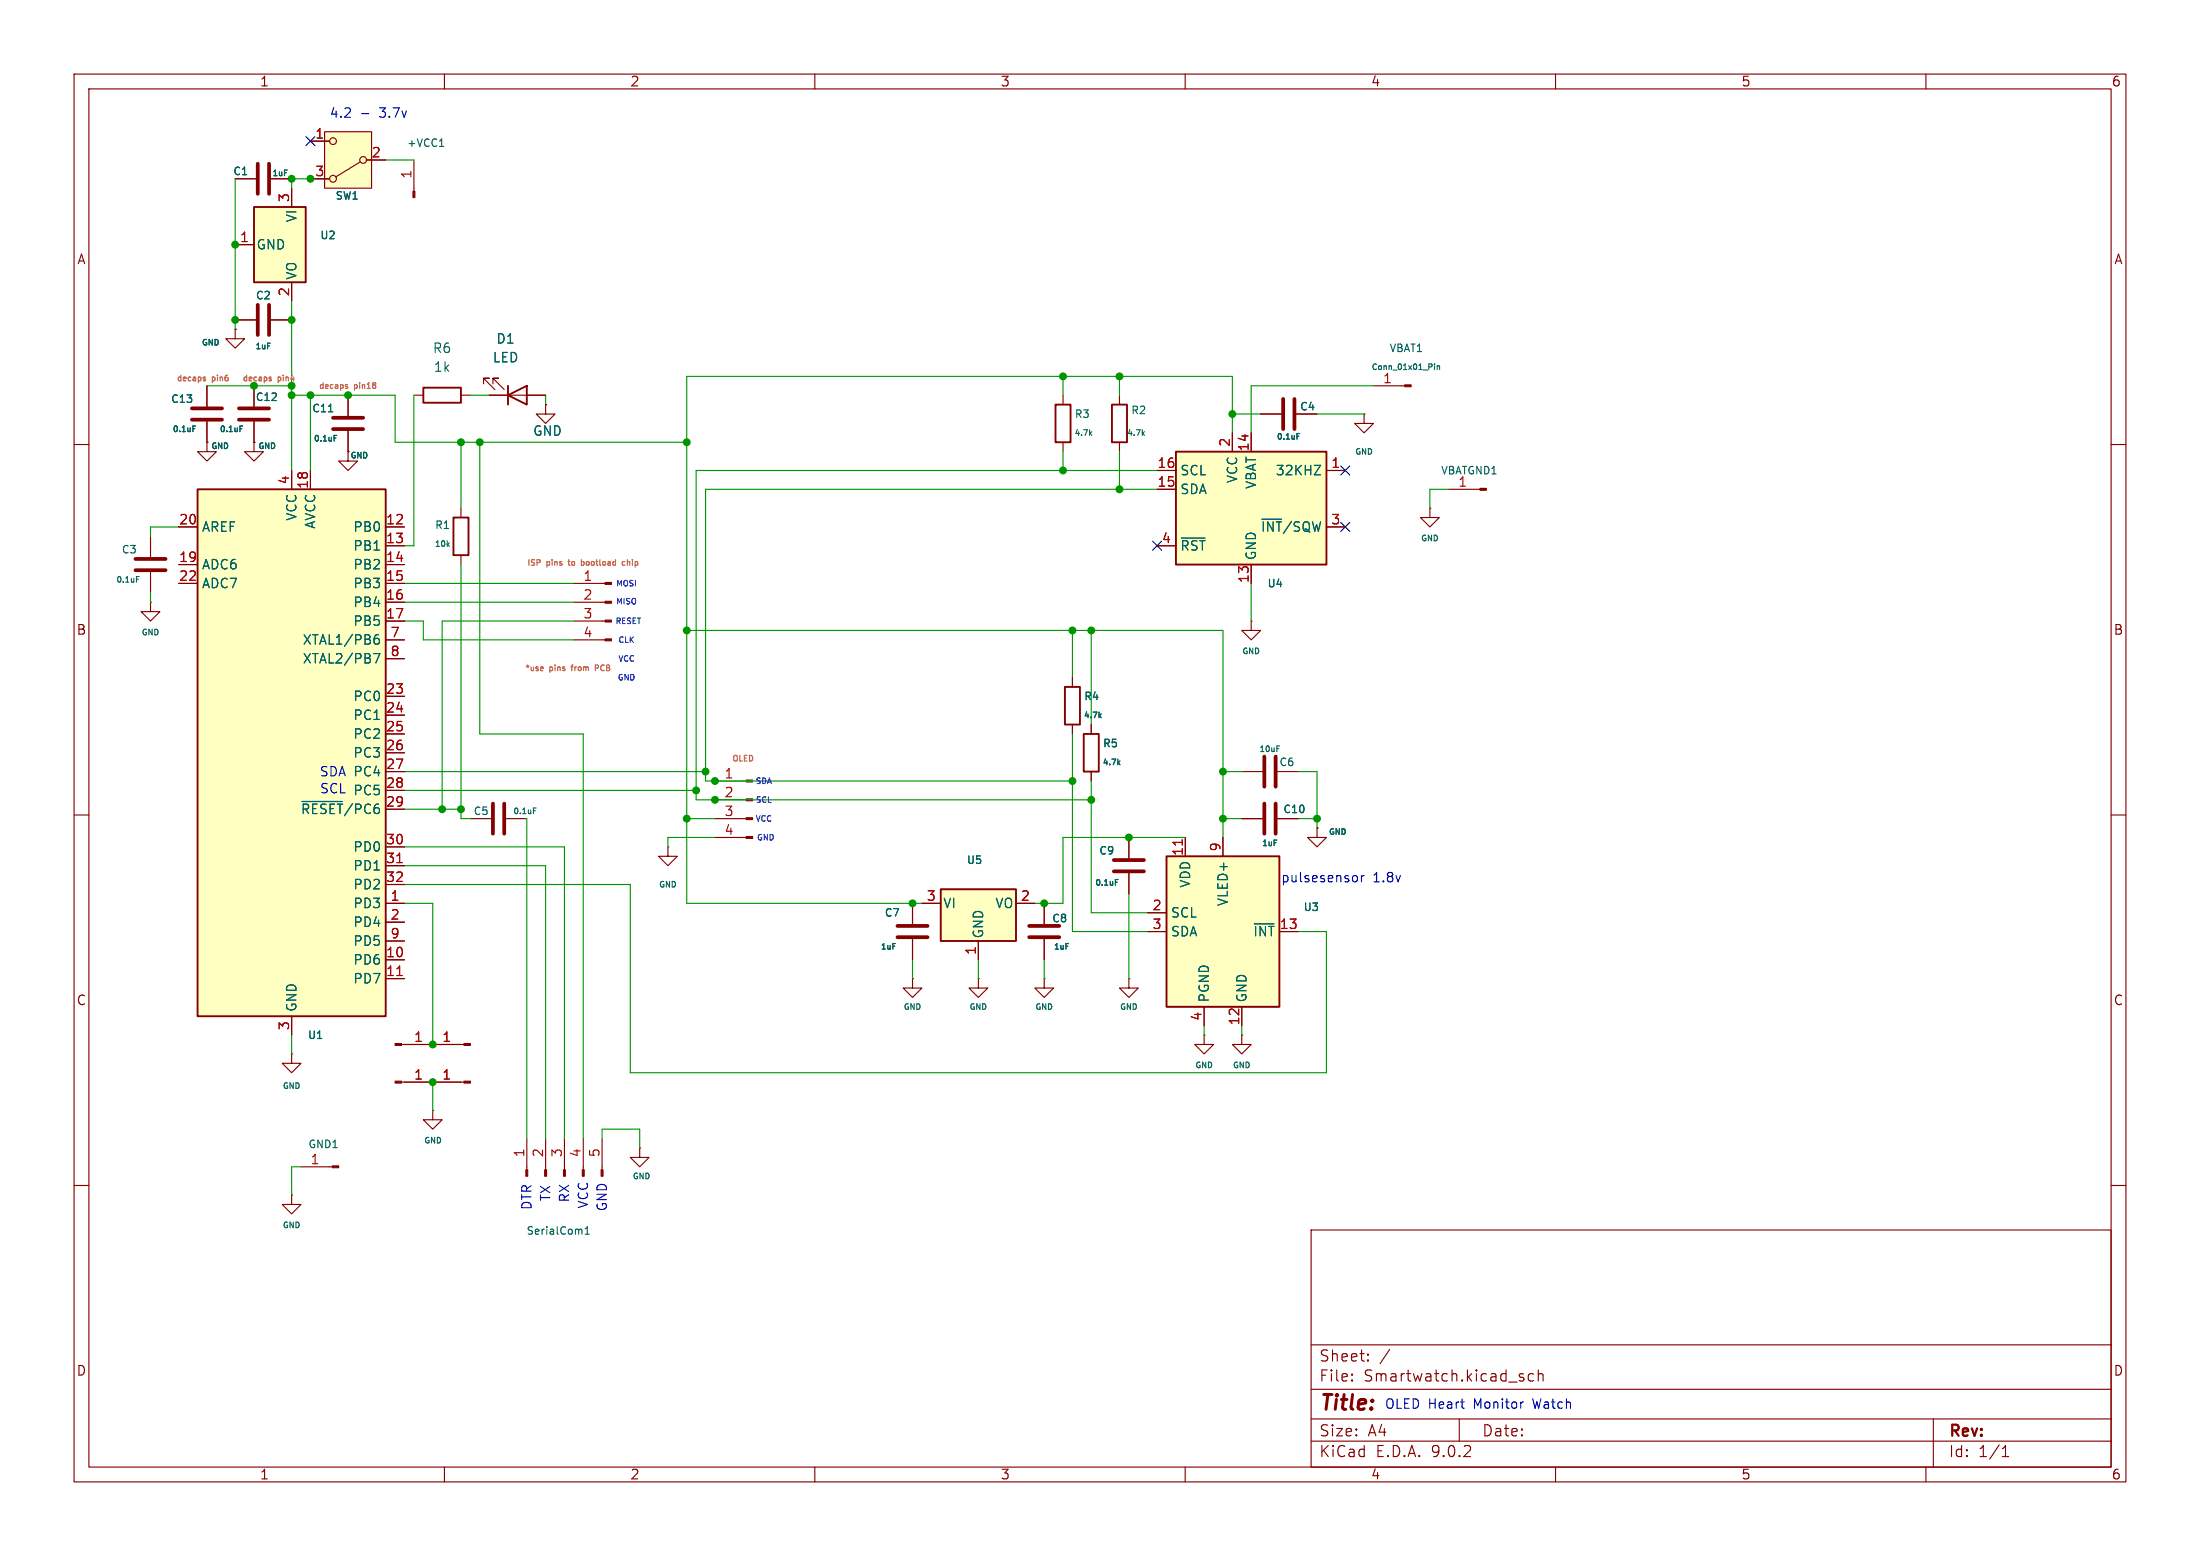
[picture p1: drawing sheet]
<svg xmlns="http://www.w3.org/2000/svg" width="297mm" height="210mm" viewBox="0 0 297 210" stroke-linecap="round" stroke-linejoin="round" font-family="sans-serif">
<g fill="none" stroke="#840000" stroke-width=".15">
<path d="M10 10h277v190h-277zM12 12h273v186h-273zM60 10v2M110 10v2M160 10v2M210 10v2M260 10v2M55.9 21.6v4.2M65.3 51.8v-.7h.7h-.7l1.5 1.5M66 53.3h7.7M66.5 51.8v-.7h.8h-.8l1.6 1.5M143.5 53.3v1.3"/>
<path d="M143.5 59.7v1.3M10 60h2M285 60h2M10 110h2M63.5 110.5h2.8M68.3 110.5h2.8M167.6 110.5h2.8M172.5 110.5h2.8M285 110h2M10 160h2M177 166h108v32h-108zM285 160h2"/>
<path d="M60 198v2M110 198v2M160 198v2M177 194.5h108M177 191.5h108M177 187.5h108M177 181.5h108M182.5 186.3h.1l-.1 .1M182.5 186.3v.1M182.5 185.5v.1M182.5 185.5h.1l-.1 .1M184.7 183.6v.1"/>
<path d="M184.7 183.6h-.1l.1 .1M184.7 182.8v.1M184.7 182.8h-.1l.1 .1M187.6 182.1l-1.3 2M197 191.5v3M205.5 185.9l.2 .2v.2l-.2 .1M205.5 185.4l.2 .1M207 185.5l-.4-.1-.3 .3v.4l.2 .2 .1 .1 .4-.1M207.7 185.5a.37 .37 0 0 1 .6 .1v.8M207.7 184.9v1.5M210 198v2M260 198v2"/>
<path d="M261 191.5v6.5M270.3 196.6h.9M270.3 195.5l.4-.4v1.5"/>
</g>
<path d="M66.5 108.5v4M68.1 108.5v4M170.7 108.5v4M172.2 108.5v4" fill="none" stroke="#840000" stroke-width=".51"/>
<path d="M59.3 19.8h.6M147.2 58.5l.2 .3M147.4 58.3l-.3 .2M72 109.1h.4" fill="none" stroke="#006464" stroke-width=".15"/>
<path d="M55.8 25.8h.2v.9h-.2z" fill="#840000" stroke="#840000" stroke-width=".15"/>
<path d="M68.6 53.3l2.5-1.2v2.5zM68.6 52.1v2.5M142.5 54.6h2v5.1h-2z" fill="none" stroke="#840000" stroke-width=".25"/>
<path d="M43.8 17.8h6.4v7.6h-6.4z" fill="#ffffc2"/>
<g fill="none" stroke="#840000" stroke-width=".15">
<path d="M41.9 19.1h2.5M43.8 17.8h6.4v7.6h-6.4zM31.7 24.1h2.8M36.6 24.1h2.8M41.9 24.1h2.5M48.6 21.8l-3.3 2.1M49.5 21.6h2.6M55.9 53.3h1.2M62.2 53.3h1.3M170.2 55.9h2.8M175 55.9h2.8M167.6 104.1h2.8"/>
<path d="M172.5 104.1h2.8"/>
<circle cx="45" cy="19.1" r=".46"/>
<circle cx="45" cy="24.1" r=".46"/>
<circle cx="49" cy="21.6" r=".46"/>
</g>
<path d="M57.1 52.3h5.1v2.1h-5.1z" fill="none" stroke="#840000" stroke-width=".25"/>
<path d="M34.8 22.1v4.1M36.3 22.1v4.1M173.2 53.8v4.1M174.8 53.8v4.1M170.7 102.1v4.1M172.2 102.1v4.1" fill="none" stroke="#840000" stroke-width=".51"/>
<path d="M175.1 58.9h.3M175.1 58.5h.4M172.4 100.7h.3" fill="none" stroke="#006464" stroke-width=".15"/>
<path d="M34.3 27.9h7v10.2h-7z" fill="#ffffc2"/>
<path d="M34.3 27.9h7v10.2h-7z" fill="none" stroke="#840000" stroke-width=".25"/>
<g fill="none" stroke="#840000" stroke-width=".15">
<path d="M31.7 33h2.6M39.4 25.4v2.5M39.4 38.1v2.5M27.9 59.7v1.3h1.3l-1.3 1.2-1.2-1.2h1.2M27.9 59.7h.1M27.9 52.1v2.8M27.9 56.9v2.8M31.7 44.5v1.2h1.3l-1.3 1.3-1.2-1.3h1.2M31.7 44.5h.1M34.3 59.7v1.3h1.3l-1.3 1.2-1.3-1.2h1.3M34.3 59.7h.1M34.3 52.1v2.8"/>
<path d="M34.3 56.9v2.8M47 61v1.2h1.3l-1.3 1.3-1.3-1.3h1.3M152.4 113v2.8M152.4 117.9v2.8M152.4 132.1v1.3h1.3l-1.3 1.2-1.3-1.2h1.3M152.4 132.1h.1M54.2 141h8.4"/>
</g>
<g fill="#840000" stroke="#840000" stroke-width=".15">
<path d="M62.6 140.8h.9v.3h-.9z"/>
<path d="M53.3 140.8h.9v.3h-.9z"/>
</g>
<path d="M25.9 55.1h4.1M25.9 56.6h4.1M32.3 55.1h4M32.3 56.6h4M150.4 117.6h4M150.4 116.1h4" fill="none" stroke="#840000" stroke-width=".51"/>
<path d="M26 57.5h.4M32.4 57.5h.4M150.6 119.1h.2M150.6 118.7h.3" fill="none" stroke="#006464" stroke-width=".15"/>
<path d="M158.7 61h20.4v15.2h-20.4z" fill="#ffffc2"/>
<path d="M150.1 54.6h2v5.1h-2zM61.2 69.9h2v5h-2zM158.7 61h20.4v15.2h-20.4zM143.8 92.7h2v5.1h-2zM146.3 99.1h2v5h-2z" fill="none" stroke="#840000" stroke-width=".25"/>
<g fill="none" stroke="#840000" stroke-width=".15">
<path d="M31.7 43.2h2.8M36.6 43.2h2.8M47 53.3v2.8M47 58.2v2.8M73.7 54.6v1.3h1.2l-1.2 1.3-1.3-1.3h1.3M73.7 54.6h.1M151.1 53.3v1.3M151.1 59.7v1.3M166.4 58.4v2.6M168.9 58.4v2.6M184.1 55.9v1.3h1.3l-1.3 1.2-1.2-1.2h1.2M184.1 55.9h.1"/>
<path d="M185.4 52.1h4.2M20.3 72.4v2.8M20.3 77.2v2.8M62.2 68.6v1.3M62.2 74.9v1.3M77.5 78.7h4.2M156.2 63.5h2.5M156.2 66h2.5M156.2 73.7h2.5M168.9 76.2v2.5M179.1 63.5h2.5M179.1 71.1h2.5"/>
<path d="M193 68.6v1.3h1.3l-1.3 1.2-1.2-1.2h1.2M193 68.6h.1M195.6 66h4.2M20.3 81.3v1.3h1.3l-1.3 1.2-1.3-1.2h1.3M20.3 81.3h.1M77.5 81.3h4.2M77.5 83.8h4.2M77.5 86.4h4.2M144.8 91.4v1.3M144.8 97.8v1.3M147.3 97.8v1.3M168.9 83.8v1.3h1.3l-1.3 1.3-1.3-1.3h1.3"/>
<path d="M168.9 83.8h.1M96.5 105.4h4.2M96.5 108h4.2M96.5 110.5h4.2M96.5 113h4.2M147.3 104.1v1.3M141 121.9v2.8M141 126.7v2.8M39.4 142.2v1.3h1.2l-1.2 1.3-1.3-1.3h1.3M39.4 142.2h.1M40.6 157.5h4.3M54.2 146.1h8.4"/>
<path d="M58.4 149.9v1.2h1.3l-1.3 1.3-1.3-1.3h1.3M58.4 149.9h.1M71.1 153.7v4.2M73.7 153.7v4.2M76.2 153.7v4.2M78.7 153.7v4.2M81.3 153.7v4.2M39.4 161.3v1.3h1.2l-1.2 1.2-1.3-1.2h1.3M39.4 161.3h.1"/>
</g>
<g fill="none" stroke="#006464" stroke-width=".15">
<path d="M44.3 55.6h.6M45.1 58.8h.4M154.3 58.5l.2 .3M154.5 58.3l-.3 .2M193.7 49.1v.1M193.7 49.4v.5M194 49.4v.5M194 49.4h.3v.5M18.4 77.8h.4M159.5 72.6h3.2M177.4 62.8h.9l-.9 1.3h.9M148.4 96.6l.3 .3"/>
<path d="M148.7 96.4l-.3 .2M151 102.9l.2 .3M151.2 102.7l-.3 .3M79 166.6h.6M79 165.9l.3-.3v1"/>
</g>
<path d="M34.8 41.1v4.1M36.3 41.1v4.1M45 56.4h4M45 57.9h4M18.3 75.4h4.1M18.3 77h4.1M138.9 126.5h4.1M138.9 125h4.1" fill="none" stroke="#840000" stroke-width=".51"/>
<g fill="#840000" stroke="#840000" stroke-width=".15">
<path d="M100.7 105.3h.9v.2h-.9z"/>
<path d="M100.7 107.8h.9v.3h-.9z"/>
<path d="M100.7 110.4h.9v.2h-.9z"/>
<path d="M100.7 112.9h.9v.3h-.9z"/>
<path d="M81.7 78.6h.8v.3h-.8z"/>
<path d="M81.7 81.2h.8v.2h-.8z"/>
<path d="M81.7 83.7h.8v.2h-.8z"/>
<path d="M81.7 86.2h.8v.3h-.8z"/>
<path d="M44.9 157.4h.8v.2h-.8z"/>
<path d="M62.6 145.9h.9v.3h-.9z"/>
<path d="M53.3 145.9h.9v.3h-.9z"/>
<path d="M189.6 51.9h.9v.3h-.9z"/>
<path d="M199.8 65.9h.9v.3h-.9z"/>
<path d="M71 157.9h.2v.9h-.2z"/>
<path d="M73.5 157.9h.3v.9h-.3z"/>
<path d="M76.1 157.9h.2v.9h-.2z"/>
<path d="M78.6 157.9h.3v.9h-.3z"/>
<path d="M81.2 157.9h.2v.9h-.2z"/>
</g>
<path d="M26.7 66h25.4v71.2h-25.4z" fill="#ffffc2"/>
<path d="M26.7 66h25.4v71.2h-25.4z" fill="none" stroke="#840000" stroke-width=".25"/>
<g fill="none" stroke="#840000" stroke-width=".15">
<path d="M24.1 71.1h2.6M24.1 76.2h2.6M24.1 78.7h2.6M39.4 63.5v2.5M41.9 63.5v2.5M52.1 71.1h2.5M52.1 76.2h2.5M52.1 78.7h2.5M52.1 73.7h2.5M52.1 81.3h2.5M52.1 83.8h2.5M52.1 86.4h2.5"/>
<path d="M52.1 88.9h2.5M52.1 94h2.5M52.1 96.5h2.5M52.1 99.1h2.5M52.1 101.6h2.5M52.1 104.1h2.5M52.1 106.7h2.5M52.1 109.2h2.5M52.1 114.3h2.5M52.1 116.8h2.5M52.1 119.4h2.5M90.2 114.3v1.3h1.2l-1.2 1.2-1.3-1.2h1.3"/>
<path d="M90.2 114.3h.1M39.4 137.2v2.5M52.1 121.9h2.5M52.1 124.5h2.5M52.1 127h2.5M52.1 129.5h2.5M52.1 132.1h2.5M162.6 139.7v1.3h1.2l-1.2 1.2-1.3-1.2h1.3M162.6 139.7h.1M167.6 139.7v1.3h1.3l-1.3 1.2-1.2-1.2h1.2M167.6 139.7h.1M86.4 154.9v1.3h1.2l-1.2 1.3-1.3-1.3h1.3"/>
<path d="M86.4 154.9h.1"/>
</g>
<path d="M50.4 88.2h.9l-.6 1.3M50.6 86.3l.4-.1 .2 .2v.3l-.1 .2h-.4l-.1-.1M51.1 85.7a.45 .45 0 0 0-.5 .3M40.8 108.2h5.5" fill="none" stroke="#006464" stroke-width=".15"/>
<path d="M53.6 116.4h.7M53.6 131.7h.7" fill="none" stroke="#a90000" stroke-width=".15"/>
<path d="M157.5 115.6h15.2v20.3h-15.2z" fill="#ffffc2"/>
<path d="M157.5 115.6h15.2v20.3h-15.2z" fill="none" stroke="#840000" stroke-width=".25"/>
<path d="M160 113v2.6M165.1 113v2.6M123.2 121.9v2.8M123.2 126.7v2.8M154.9 123.2h2.6M154.9 125.7h2.6M162.6 135.9v2.5M167.6 135.9v2.5M172.7 125.7h2.6" fill="none" stroke="#840000" stroke-width=".15"/>
<path d="M159.6 113.3v.8" fill="none" stroke="#a90000" stroke-width=".15"/>
<path d="M169.3 124.7h2.7" fill="none" stroke="#006464" stroke-width=".15"/>
<path d="M121.2 126.5h4M121.2 125h4" fill="none" stroke="#840000" stroke-width=".51"/>
<path d="M127 120h10.2v7h-10.2z" fill="#ffffc2"/>
<path d="M127 120h10.2v7h-10.2z" fill="none" stroke="#840000" stroke-width=".25"/>
<g fill="none" stroke="#840000" stroke-width=".15">
<path d="M41.9 19.1h2.5M31.7 24.1h2.8M31.7 33h2.6M36.6 24.1h2.8M39.4 25.4v2.5M39.4 38.1v2.5M41.9 24.1h2.5M49.5 21.6h2.6M27.9 59.7h.1M27.9 52.1v2.8M27.9 56.9v2.8M31.7 44.5h.1"/>
<path d="M31.7 43.2h2.8M34.3 59.7h.1M34.3 52.1v2.8M34.3 56.9v2.8M36.6 43.2h2.8M47 53.3v2.8M47 58.2v2.8M66 53.3h2.6M71.1 53.3h2.6M73.7 54.6h.1M166.4 58.4v2.6M168.9 58.4v2.6"/>
<path d="M170.2 55.9h2.8M175 55.9h2.8M24.1 71.1h2.6M24.1 76.2h2.6M24.1 78.7h2.6M39.4 63.5v2.5M41.9 63.5v2.5M52.1 71.1h2.5M52.1 76.2h2.5M52.1 78.7h2.5M52.1 73.7h2.5M156.2 73.7h2.5"/>
<path d="M156.2 63.5h2.5M156.2 66h2.5M168.9 76.2v2.5M179.1 71.1h2.5M179.1 63.5h2.5M52.1 81.3h2.5M52.1 83.8h2.5M52.1 86.4h2.5M52.1 88.9h2.5M52.1 94h2.5M52.1 96.5h2.5M52.1 99.1h2.5"/>
<path d="M144.8 91.4v1.3M144.8 97.8v1.3M147.3 97.8v1.3M52.1 101.6h2.5M52.1 104.1h2.5M52.1 106.7h2.5M52.1 109.2h2.5M52.1 114.3h2.5M52.1 116.8h2.5M52.1 119.4h2.5M147.3 104.1v1.3M152.4 113v2.8"/>
<path d="M152.4 117.9v2.8M160 113v2.6M165.1 113v2.6M167.6 110.5h2.8M172.5 110.5h2.8M177.8 111.8v1.2h1.3l-1.3 1.3-1.3-1.3h1.3M177.8 111.8h.1M39.4 137.2v2.5M52.1 121.9h2.5M52.1 124.5h2.5M52.1 127h2.5M52.1 129.5h2.5"/>
<path d="M52.1 132.1h2.5M123.2 132.1v1.3h1.3l-1.3 1.2-1.3-1.2h1.3M123.2 132.1h.1M123.2 121.9v2.8M123.2 126.7v2.8M124.5 121.9h2.5M132.1 132.1v1.3h1.2l-1.2 1.2-1.3-1.2h1.3M132.1 132.1h.1M132.1 127v2.5M137.2 121.9h2.5M141 132.1v1.3h1.2l-1.2 1.2-1.3-1.2h1.3M141 132.1h.1"/>
<path d="M141 121.9v2.8M141 126.7v2.8M154.9 123.2h2.6M154.9 125.7h2.6M162.6 135.9v2.5M167.6 135.9v2.5M172.7 125.7h2.6M54.6 146.1h7.6M54.6 141h7.6"/>
</g>
<g fill="none" stroke="#009600" stroke-width=".15">
<path d="M31.7 24.1v20.4M44.4 24.1h-5v1.3M52.1 21.6h3.8M27.9 52.1h11.5M39.4 40.6v22.9M39.4 53.3h13.9v6.4h39.4M41.9 53.3v10.2M55.9 53.3v20.4h-1.3M62.2 59.7v8.9M63.5 53.3h2.5M64.8 59.7v39.4h13.9v54.6M73.7 53.3v1.3"/>
<path d="M143.5 50.8v2.5M151.1 50.8v2.5M166.4 58.4v-7.6h-73.7v71.1h31.8M166.4 55.9h3.8M177.8 55.9h6.3M185.4 52.1h-16.5v6.3M24.1 71.1h-3.8v1.3M54.6 78.7h22.9M62.2 76.2v34.3h1.3M143.5 61v2.5M151.1 61v5M156.2 63.5h-62.2v44.5h53.3"/>
<path d="M156.2 66h-61v39.4h49.6M168.9 78.7v5.1M195.6 66h-2.6v2.6M20.3 80v1.3M54.6 83.8h2.5v2.6h20.4M54.6 81.3h22.9M77.5 83.8h-17.8v25.4M92.7 85.1h72.4v27.9M144.8 85.1v6.3M144.8 99.1v26.6h10.1M147.3 85.1v12.7M54.6 119.4h30.5v25.4h94v-19.1h-3.8"/>
<path d="M54.6 116.8h19.1v36.9M54.6 114.3h21.6v39.4M54.6 104.1h40.6M54.6 106.7h39.4M54.6 109.2h7.6M71.1 110.5v43.2M92.7 110.5h3.8M96.5 113h-6.3v1.3M147.3 105.4v17.8h7.6M160 113h-16.5v8.9h-3.8M165.1 104.1h2.5M165.1 110.5h2.5"/>
<path d="M175.3 104.1h2.5v7.7M175.3 110.5h2.5M39.4 139.7v2.5M54.6 121.9h3.8v19.1M123.2 129.5v2.6M132.1 129.5v2.6M141 129.5v2.6M152.4 120.7v11.4M162.6 138.4v1.3M167.6 138.4v1.3M40.6 157.5h-1.2v3.8M58.4 146.1v3.8"/>
<path d="M81.3 153.7v-1.3h5.1v2.5"/>
</g>
<path d="M41.3 18.4l1.2 1.3M42.5 18.4l-1.2 1.3M155.6 73.1l1.2 1.2M156.8 73.1l-1.2 1.2M181 70.5l1.2 1.2M181 62.9l1.2 1.2M182.2 70.5l-1.2 1.2M182.2 62.9l-1.2 1.2" fill="none" stroke="#000084" stroke-width=".15"/>
<path d="M27.7 51.2v.2M36.6 51.2v.2M46.9 52.2v.2" fill="none" stroke="#ff6a06" stroke-width=".15"/>
<path d="M76.7 75.8h.3M78.5 75.8h.3M78.5 75.5v.8M78.5 76.3h.3M84.4 75.8h-.3l-.1 .1 .1 .4h.3M77.1 90h.3M80.4 90.2h.3M80.7 89.8h-.3v.7" fill="none" stroke="#ff6e00" stroke-width=".15"/>
<path d="M48.8 15.3h1M183 118.2l.2 .2v.4l-.2 .2M183.8 118.2v.8M184.2 118.2h-.3l-.1 .2M205.5 189.2h.2" fill="none" stroke="#0000c2" stroke-width=".15"/>
<g fill="none" stroke="#006464" stroke-width=".15">
<path d="M26 57.5h.4M32.4 57.5h.4M44.3 55.6h.6M45.1 58.8h.4M175.1 58.9h.3M175.1 58.5h.4M159.5 72.6h3.2M177.4 62.8h.9l-.9 1.3h.9M50.4 88.2h.9l-.6 1.3M50.6 86.3l.4-.1 .2 .2v.3l-.1 .2h-.4l-.1-.1M51.1 85.7a.45 .45 0 0 0-.5 .3M148.4 96.6l.3 .3"/>
<path d="M148.7 96.4l-.3 .2M40.8 108.2h5.5M150.6 119.1h.2M150.6 118.7h.3M151 102.9l.2 .3M151.2 102.7l-.3 .3M169.3 124.7h2.7"/>
</g>
<path d="M53.6 116.4h.7M159.6 113.3v.8M53.6 131.7h.7" fill="none" stroke="#a90000" stroke-width=".15"/>
<g fill="#009600" stroke="#009600" stroke-width=".15">
<circle cx="41.9" cy="24.1" r=".46"/>
<circle cx="39.4" cy="24.1" r=".46"/>
<circle cx="31.7" cy="43.2" r=".46"/>
<circle cx="39.4" cy="53.3" r=".46"/>
<circle cx="39.4" cy="52.1" r=".46"/>
<circle cx="34.3" cy="52.1" r=".46"/>
<circle cx="31.7" cy="33" r=".46"/>
<circle cx="39.4" cy="43.2" r=".46"/>
<circle cx="58.4" cy="146.1" r=".46"/>
<circle cx="58.4" cy="141" r=".46"/>
<circle cx="92.7" cy="85.1" r=".46"/>
<circle cx="92.7" cy="59.7" r=".46"/>
<circle cx="62.2" cy="109.2" r=".46"/>
<circle cx="59.7" cy="109.2" r=".46"/>
<circle cx="47" cy="53.3" r=".46"/>
<circle cx="41.9" cy="53.3" r=".46"/>
<circle cx="64.8" cy="59.7" r=".46"/>
<circle cx="62.2" cy="59.7" r=".46"/>
<circle cx="144.8" cy="105.4" r=".46"/>
<circle cx="96.5" cy="105.4" r=".46"/>
<circle cx="95.2" cy="104.1" r=".46"/>
<circle cx="96.5" cy="108" r=".46"/>
<circle cx="177.8" cy="110.5" r=".46"/>
<circle cx="165.1" cy="110.5" r=".46"/>
<circle cx="152.4" cy="113" r=".46"/>
<circle cx="165.1" cy="104.1" r=".46"/>
<circle cx="143.5" cy="50.8" r=".46"/>
<circle cx="144.8" cy="85.1" r=".46"/>
<circle cx="147.3" cy="85.1" r=".46"/>
<circle cx="166.4" cy="55.9" r=".46"/>
<circle cx="143.5" cy="63.5" r=".46"/>
<circle cx="151.1" cy="66" r=".46"/>
<circle cx="151.1" cy="50.8" r=".46"/>
<circle cx="94" cy="106.7" r=".46"/>
<circle cx="92.7" cy="110.5" r=".46"/>
<circle cx="123.2" cy="121.9" r=".46"/>
<circle cx="147.3" cy="108" r=".46"/>
<circle cx="141" cy="121.9" r=".46"/>
</g>
<text font-size="2.8" fill="#840000" x="178" y="190.9">Title:</text>
<g font-size="2.1" fill="#840000">
<text x="178" y="184">Sheet:</text>
<text x="178" y="186.7">File:</text>
<text x="184.1" y="186.7">Smartwatch.kicad_sch</text>
<text x="178" y="196.9">KiCad</text>
<text x="178" y="194.1">Size:</text>
<text x="184.7" y="194.1">A4</text>
<text x="185.7" y="196.9">E.D.A.</text>
<text x="193.3" y="196.9">9.0.2</text>
<text x="200" y="194.1">Date:</text>
<text x="263" y="194.3">Rev:</text>
<text x="263" y="196.9">Id:</text>
<text x="267.1" y="196.9">1/1</text>
</g>
<g font-size="1.8" fill="#840000">
<text x="35" y="11.9">1</text>
<text x="85" y="11.9">2</text>
<text x="135" y="11.9">3</text>
<text x="185" y="11.9">4</text>
<text x="235" y="11.9">5</text>
<text x="285" y="11.9">6</text>
<text x="10.3" y="35.9">A</text>
<text x="285.3" y="35.9">A</text>
<text x="10.3" y="85.9">B</text>
<text x="285.3" y="85.9">B</text>
<text x="10.3" y="135.9">C</text>
<text x="285.3" y="135.9">C</text>
<text x="10.3" y="185.9">D</text>
<text x="285.3" y="185.9">D</text>
<text x="35" y="199.9">1</text>
<text x="85" y="199.9">2</text>
<text x="135" y="199.9">3</text>
<text x="185" y="199.9">4</text>
<text x="235" y="199.9">5</text>
<text x="285" y="199.9">6</text>
</g>
<g font-size="1.8" fill="#0000c2">
<text x="44.4" y="16.1">4.2</text>
<text x="51.4" y="16.1">3.7v</text>
<text x="43.1" y="105">SDA PC4</text>
<text x="43.1" y="107.3">SCL PC5</text>
<text x="172.9" y="119.3">pulsesensor</text>
<text x="185.3" y="119.3">1.8v</text>
<text x="72" y="163.4" transform="rotate(-90 72 163.4)">DTR</text>
<text x="74.5" y="162.2" transform="rotate(-90 74.5 162.2)">TX</text>
<text x="77.1" y="162.4" transform="rotate(-90 77.1 162.4)">RX</text>
<text x="79.6" y="163.2" transform="rotate(-90 79.6 163.2)">VCC</text>
<text x="82.1" y="163.6" transform="rotate(-90 82.1 163.6)">GND</text>
<text x="186.9" y="190.4">OLED Heart</text>
<text x="199.1" y="190.4">Monitor</text>
<text x="207.3" y="190.4">Watch</text>
</g>
<g font-size="1.8" fill="#a90000">
<text x="42.5" y="23.9">3</text>
<text x="42.5" y="18.8">1</text>
<text x="50.1" y="21.3">2</text>
<text x="39.1" y="27.4" transform="rotate(-90 39.1 27.4)">3</text>
<text x="55.6" y="24.2" transform="rotate(-90 55.6 24.2)">1</text>
<text x="32.3" y="32.8">1</text>
<text x="39.1" y="40.1" transform="rotate(-90 39.1 40.1)">2</text>
<text x="186.6" y="51.8">1</text>
<text x="39.1" y="65.5" transform="rotate(-90 39.1 65.5)">4</text>
<text x="156.2" y="63.2">16</text>
<text x="156.2" y="65.8">15</text>
<text x="166.1" y="60.4" transform="rotate(-90 166.1 60.4)">2</text>
<text x="168.7" y="61" transform="rotate(-90 168.7 61)">14</text>
<text x="179.6" y="63.2">1</text>
<text x="196.8" y="65.8">1</text>
<text x="24.1" y="70.9">20</text>
<text x="41.7" y="66.1" transform="rotate(-90 41.7 66.1)">18</text>
<text x="52" y="70.9">12</text>
<text x="179.6" y="70.9">3</text>
<text x="24.1" y="75.9">19</text>
<text x="52" y="73.4">13</text>
<text x="52" y="75.9">14</text>
<text x="156.8" y="73.4">4</text>
<text x="24.1" y="78.5">22</text>
<text x="52" y="78.5">15</text>
<text x="52" y="81">16</text>
<text x="52" y="83.6">17</text>
<text x="78.7" y="78.5">1</text>
<text x="78.7" y="81">2</text>
<text x="78.7" y="83.6">3</text>
<text x="168.7" y="78.8" transform="rotate(-90 168.7 78.8)">13</text>
<text x="52.6" y="86.1">7</text>
<text x="52.6" y="88.6">8</text>
<text x="78.7" y="86.1">4</text>
<text x="52" y="93.7">23</text>
<text x="52" y="96.3">24</text>
<text x="52" y="98.8">25</text>
<text x="52" y="101.3">26</text>
<text x="52" y="103.9">27</text>
<text x="52" y="106.4">28</text>
<text x="97.7" y="105.2">1</text>
<text x="97.7" y="107.7">2</text>
<text x="52" y="109">29</text>
<text x="97.7" y="110.2">3</text>
<text x="97.7" y="112.8">4</text>
<text x="52" y="114">30</text>
<text x="52" y="116.6">31</text>
<text x="52" y="119.1">32</text>
<text x="159.8" y="115.6" transform="rotate(-90 159.8 115.6)">11</text>
<text x="164.8" y="115" transform="rotate(-90 164.8 115)">9</text>
<text x="52.6" y="121.7">1</text>
<text x="52.6" y="124.2">2</text>
<text x="125" y="121.7">3</text>
<text x="137.7" y="121.7">2</text>
<text x="155.5" y="122.9">2</text>
<text x="155.5" y="125.5">3</text>
<text x="172.7" y="125.5">13</text>
<text x="52" y="129.3">10</text>
<text x="52" y="131.8">11</text>
<text x="52.6" y="126.7">9</text>
<text x="131.8" y="129" transform="rotate(-90 131.8 129)">1</text>
<text x="162.3" y="137.9" transform="rotate(-90 162.3 137.9)">4</text>
<text x="39.1" y="139.1" transform="rotate(-90 39.1 139.1)">3</text>
<text x="55.8" y="140.7">1</text>
<text x="59.6" y="140.7">1</text>
<text x="167.4" y="138.5" transform="rotate(-90 167.4 138.5)">12</text>
<text x="55.8" y="145.8">1</text>
<text x="59.6" y="145.8">1</text>
<text x="41.8" y="157.2">1</text>
<text x="70.9" y="156.3" transform="rotate(-90 70.9 156.3)">1</text>
<text x="73.4" y="156.3" transform="rotate(-90 73.4 156.3)">2</text>
<text x="75.9" y="156.3" transform="rotate(-90 75.9 156.3)">3</text>
<text x="78.5" y="156.3" transform="rotate(-90 78.5 156.3)">4</text>
<text x="81" y="156.3" transform="rotate(-90 81 156.3)">5</text>
</g>
<g font-size="1.8" fill="#006464">
<text x="34.5" y="33.9">GND</text>
<text x="40.2" y="30.1" transform="rotate(-90 40.2 30.1)">VI</text>
<text x="40.2" y="37.8" transform="rotate(-90 40.2 37.8)">VO</text>
<text x="58.3" y="47.9">R6</text>
<text x="66.9" y="46.6">D1</text>
<text x="58.5" y="50.4">1k</text>
<text x="66.4" y="49.1">LED</text>
<text x="71.9" y="59">GND</text>
<text x="159.3" y="64.4">SCL</text>
<text x="167.2" y="65.3" transform="rotate(-90 167.2 65.3)">VCC</text>
<text x="172.1" y="64.4">32KHZ</text>
<text x="27.2" y="72">AREF</text>
<text x="40.2" y="70.4" transform="rotate(-90 40.2 70.4)">VCC</text>
<text x="42.8" y="71.5" transform="rotate(-90 42.8 71.5)">AVCC</text>
<text x="47.6" y="72">PB0</text>
<text x="159.3" y="66.9">SDA</text>
<text x="169.8" y="66.1" transform="rotate(-90 169.8 66.1)">VBAT</text>
<text x="170.1" y="72">~{INT}/SQW</text>
<text x="27.2" y="77.1">ADC6</text>
<text x="47.6" y="74.5">PB1</text>
<text x="47.6" y="77.1">PB2</text>
<text x="159.3" y="74.5">~{RST}</text>
<text x="169.8" y="75.7" transform="rotate(-90 169.8 75.7)">GND</text>
<text x="27.2" y="79.6">ADC7</text>
<text x="47.6" y="79.6">PB3</text>
<text x="47.6" y="82.1">PB4</text>
<text x="40.8" y="87.2">XTAL1/PB6</text>
<text x="40.8" y="89.8">XTAL2/PB7</text>
<text x="47.6" y="84.7">PB5</text>
<text x="47.6" y="94.8">PC0</text>
<text x="47.6" y="97.4">PC1</text>
<text x="47.6" y="99.9">PC2</text>
<text x="47.6" y="102.5">PC3</text>
<text x="47.6" y="105">PC4</text>
<text x="47.6" y="107.5">PC5</text>
<text x="40.5" y="110.1">~{RESET}/PC6</text>
<text x="47.6" y="115.2">PD0</text>
<text x="47.6" y="117.7">PD1</text>
<text x="160.9" y="119.9" transform="rotate(-90 160.9 119.9)">VDD</text>
<text x="47.6" y="120.2">PD2</text>
<text x="47.6" y="122.8">PD3</text>
<text x="47.6" y="125.3">PD4</text>
<text x="127.3" y="122.8">VI</text>
<text x="134.3" y="122.8">VO</text>
<text x="158" y="124.1">SCL</text>
<text x="166" y="122.4" transform="rotate(-90 166 122.4)">VLED+</text>
<text x="47.6" y="127.9">PD5</text>
<text x="47.6" y="130.4">PD6</text>
<text x="132.9" y="126.7" transform="rotate(-90 132.9 126.7)">GND</text>
<text x="158" y="126.6">SDA</text>
<text x="169.1" y="126.6">~{INT}</text>
<text x="40.2" y="136.7" transform="rotate(-90 40.2 136.7)">GND</text>
<text x="47.6" y="132.9">PD7</text>
<text x="163.4" y="135.4" transform="rotate(-90 163.4 135.4)">PGND</text>
<text x="168.5" y="135.4" transform="rotate(-90 168.5 135.4)">GND</text>
</g>
<g font-size="1.4" fill="#006464">
<text x="31.4" y="23.9">C1</text>
<text x="54.9" y="20">+VCC1</text>
<text x="45.2" y="27.2">SW1</text>
<text x="43.1" y="32.5">U2</text>
<text x="34.4" y="40.6">C2</text>
<text x="187.5" y="47.7">VBAT1</text>
<text x="23" y="54.6">C13</text>
<text x="34.4" y="54.3">C12</text>
<text x="42" y="55.9">C11</text>
<text x="145" y="56.6">R3</text>
<text x="152.6" y="56.1">R2</text>
<text x="175.4" y="55.6">C4</text>
<text x="194.4" y="64.2">VBATGND1</text>
<text x="58.6" y="71.6">R1</text>
<text x="16.3" y="74.9">C3</text>
<text x="171" y="79.5">U4</text>
<text x="146.3" y="94.7">R4</text>
<text x="148.8" y="101.1">R5</text>
<text x="172.6" y="103.6">C6</text>
<text x="63.8" y="110.2">C5</text>
<text x="173.1" y="110">C10</text>
<text x="130.4" y="116.8">U5</text>
<text x="148.3" y="115.5">C9</text>
<text x="119.3" y="123.9">C7</text>
<text x="141.9" y="124.7">C8</text>
<text x="175.9" y="123.2">U3</text>
<text x="41.5" y="140.4">U1</text>
<text x="41.5" y="155.2">GND1</text>
<text x="71" y="166.9">SerialCom1</text>
</g>
<g font-size="1.1" fill="#006464">
<text x="36.7" y="24">1uF</text>
<text x="27.1" y="46.8">GND</text>
<text x="34.4" y="47.3">1uF</text>
<text x="185" y="50.1">Conn_01x01_Pin</text>
<text x="23.2" y="58.5">0.1uF</text>
<text x="29.6" y="58.5">0.1uF</text>
<text x="42.3" y="59.8">0.1uF</text>
<text x="144.9" y="59">4.7k</text>
<text x="152.1" y="59">4.7k</text>
<text x="172.3" y="59.5">0.1uF</text>
<text x="28.4" y="60.8">GND</text>
<text x="34.8" y="60.8">GND</text>
<text x="182.8" y="61.6">GND</text>
<text x="58.6" y="74">10k</text>
<text x="191.7" y="73.3">GND</text>
<text x="15.6" y="78.8">0.1uF</text>
<text x="19" y="86">GND</text>
<text x="167.6" y="88.5">GND</text>
<text x="146.2" y="97.1">4.7k</text>
<text x="169.9" y="101.7">10uF</text>
<text x="148.8" y="103.5">4.7k</text>
<text x="69.2" y="110.1">0.1uF</text>
<text x="179.3" y="112.9">GND</text>
<text x="88.9" y="120">GND</text>
<text x="147.7" y="119.7">0.1uF</text>
<text x="170.3" y="114.4">1uF</text>
<text x="118.8" y="128.4">1uF</text>
<text x="142.2" y="128.4">1uF</text>
<text x="121.9" y="136.5">GND</text>
<text x="130.8" y="136.5">GND</text>
<text x="139.7" y="136.5">GND</text>
<text x="151.1" y="136.5">GND</text>
<text x="38.1" y="147.2">GND</text>
<text x="161.2" y="144.4">GND</text>
<text x="166.3" y="144.4">GND</text>
<text x="57.1" y="154.5">GND</text>
<text x="85.3" y="159.4">GND</text>
<text x="38.1" y="166">GND</text>
</g>
<g font-size="1.1" fill="#ff6a06">
<text x="23.8" y="51.7">decaps</text>
<text x="28.6" y="51.7">pin6</text>
<text x="32.6" y="51.7">decaps</text>
<text x="37.5" y="51.7">pin4</text>
<text x="43" y="52.7">decaps</text>
<text x="47.8" y="52.7">pin18</text>
</g>
<text font-size="1.1" fill="#840000" x="47.2" y="62.1">GND</text>
<g font-size="1.1" fill="#ff6e00">
<text x="71.1" y="76.6">ISP</text>
<text x="73.8" y="76.6">pins</text>
<text x="77.1" y="76.6">to</text>
<text x="79.1" y="76.6">bootload</text>
<text x="84.9" y="76.6">chip</text>
<text x="70.8" y="90.8">*use</text>
<text x="74.2" y="90.8">pins</text>
<text x="77.5" y="90.8">from</text>
<text x="81" y="90.8">PCB</text>
</g>
<g font-size="1.1" fill="#1f35ff">
<text x="83.1" y="79.4">MOSI</text>
<text x="83.1" y="81.8">MISO</text>
<text x="83" y="84.4">RESET</text>
<text x="83.3" y="89.5">VCC</text>
<text x="83.4" y="87">CLK</text>
<text x="83.3" y="92.1">GND</text>
<text x="101.9" y="106">SDA</text>
<text x="101.9" y="111.1">VCC</text>
<text x="101.9" y="108.6">SCL</text>
<text x="102.1" y="113.6">GND</text>
</g>
<text font-size="1.1" fill="#ff670b" x="98.7" y="103">OLED</text>
</svg>
